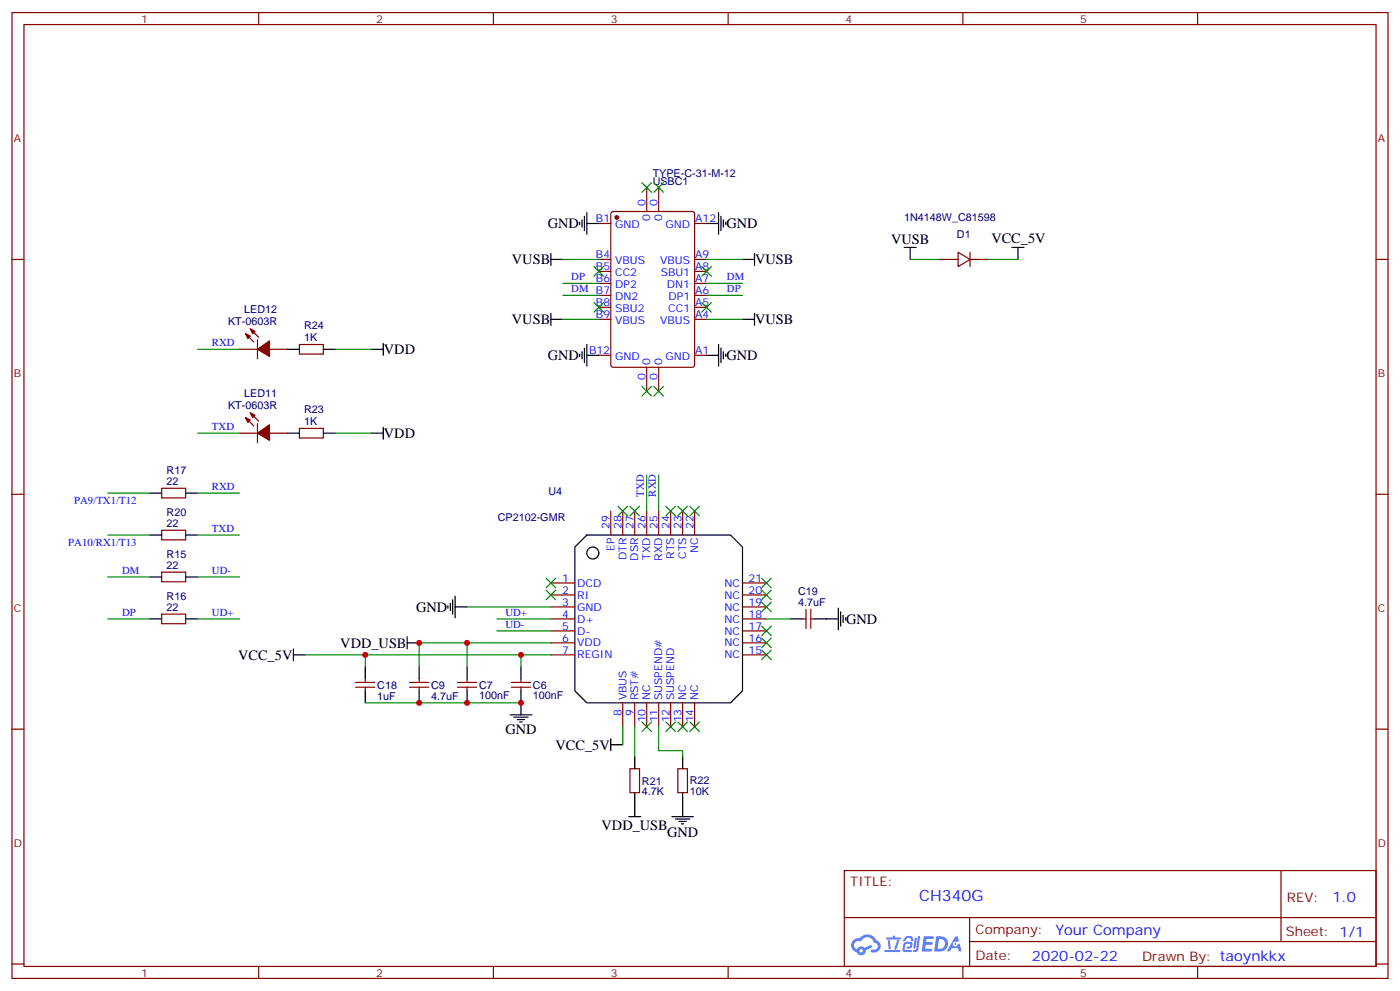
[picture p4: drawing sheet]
<svg xmlns="http://www.w3.org/2000/svg" width="412mm" height="292mm" viewBox="0 0 412 292" stroke-linecap="round" stroke-linejoin="round" font-family="sans-serif">
<g fill="none" stroke="#870000" stroke-width=".35">
<path d="M3.5 3.7h405.4v284.3h-405.4zM7.1 7.2h398.2v277.3h-398.2zM76.2 3.7v3.5M145.3 3.7v3.5M214.5 3.7v3.5M283.6 3.7v3.5M352.8 3.7v3.5M3.5 76.4h3.6M405.3 76.4h3.6M3.5 145.5h3.6M405.3 145.5h3.6M3.5 214.7h3.6"/>
<path d="M405.3 214.7h3.6M248.7 256.3h156.6v28.2h-156.6zM377.3 256.3v20.9M248.7 270.1h156.5M285.6 277.2h119.6M285.6 270.1v14.2M3.5 283.8h3.6M76.2 284.5v3.5M145.3 284.5v3.5M214.5 284.5v3.5M283.6 284.5v3.5M352.8 284.5v3.5"/>
<path d="M405.3 283.8h3.6"/>
</g>
<g fill="#5487ff">
<path d="M272.1 275.6h2.6l.3 .2-.1 .6h-2l-.1 1h1.6l.4 .4-.4 .3h-1.7l-.2 1.2 1.8 .1 .3 .3-.2 .4h-2.9z"/>
<path d="M281.4 275.7h.7l.4 1.3-.7 .3a.74 .74 0 0 0-1.1 .3 .74 .74 0 0 0 .5 1.1 .74 .74 0 0 0 .9-.7l.5-.3 .7 2.4h-.9l-.2-1h-1.9l-.5 1h-.9z"/>
<path d="M269.5 276.1h.6l-.4 2.9a.31 .31 0 0 1-.3 .3 .31 .31 0 0 1-.3-.3z"/>
<path d="M270.4 275.6h.6l-.5 4a.89 .89 0 0 1-.7 .7 .89 .89 0 0 1-.9-.3l1-.5z"/>
<path d="M266.8 275.8l.6-.2 1.2 .1 .5 1.3-.6 .1-.4-.9-1 .1a.95 .95 0 0 1-1 .8l-.1-.2z"/>
<path d="M266.4 277.5l1.8-.2a1.04 1.04 0 0 1 .6 1.1 1.04 1.04 0 0 1-.8 .9h-.7a.29 .29 0 0 1-.3-.4 .29 .29 0 0 1 .3-.2h.7l.2-.8h-1.4l-.4 1.7 1.9 .1a.29 .29 0 0 1 .3 .3 .29 .29 0 0 1-.3 .3h-2l-.4-.3 .2-2.1z"/>
<path d="M260.5 279.7h4.4a.3 .3 0 0 1 .3 .3 .3 .3 0 0 1-.3 .3h-4.3z"/>
<path d="M264.3 276.8h.6l-.5 1.6a1.02 1.02 0 0 1-.7 1.2l-.2-.3z"/>
<path d="M261.5 276.8h.6l.3 2.4-.3 .3-.3-.2z"/>
<path d="M261.1 276h1.9l.2-.5h.5l-.1 .5h1.5a.29 .29 0 0 1 .3 .3 .29 .29 0 0 1-.3 .3h-3.9z"/>
<path d="M275.8 275.6l-.6 4.5h1.4a2.27 2.27 0 0 0 2.7-2.3 2.27 2.27 0 0 0-2.7-2.2zM276.6 276.4a1.5 1.5 0 0 1 1.8 1.6 1.5 1.5 0 0 1-1.9 1.3h-.3z"/>
<path d="M251.4 276.8a2.09 2.09 0 0 0 1 3.5 1.37 1.37 0 0 0 1.5 .9 1.37 1.37 0 0 0 1.1-1.4l2-1-.5-.7-1.8 1a1.4 1.4 0 0 0-2.3 .4 1.32 1.32 0 0 1-.6-1.9 1.32 1.32 0 0 1 1.9-.4 2.02 2.02 0 0 1 2-1.3 2.02 2.02 0 0 1 1.8 1.6 1.09 1.09 0 0 1 1.1 1.4 1.09 1.09 0 0 1-1.6 .7 .41 .41 0 0 0-.5 .3 .41 .41 0 0 0 .4 .5 1.89 1.89 0 0 0 2.4-1.2 1.89 1.89 0 0 0-1.2-2.4 2.98 2.98 0 0 0-5-.6l-1 .1zM253.2 279.9a.52 .52 0 0 1 1 0 .52 .52 0 0 1-1 0z"/>
<circle cx="281.4" cy="277.9" r=".28"/>
</g>
<g fill="none" stroke="#870000" stroke-width=".35">
<path d="M190.5 55.2v7.1M194 55.2v7.1M176.4 65.8h3.5M176.4 76.4h3.5M176.4 79.9h3.5M180.2 62.5l.4-.2h23.3l.7 .4v44.7l-.5 .7h-23.5l-.6-.4-.1-44.7zM204.6 65.8h3.5M204.6 76.4h3.5M204.6 79.9h3.5M276.9 76.4h5.3M282.2 74.3l3.6 2.1-3.6 2.1zM285.8 76.4h5.2"/>
<path d="M285.8 74.3v4.2M72.3 98.2l2.5 2.5M73.7 96.8l2.5 2.5M176.4 83.4h3.5M176.4 87h3.5M176.4 90.5h3.5M176.4 94h3.5M204.6 83.4h3.5M204.6 87h3.5M204.6 90.5h3.5M204.6 94h3.5M70.6 102.8h5.2"/>
<path d="M75.8 100v5.7M79.4 102.8h5.3M88.2 101.4h7v2.8h-7zM176.4 104.6h3.5M190.5 108.1v7.1M194 108.1v7.1M204.6 104.6h3.5M70.6 127.5h5.2M72.3 122.9l2.5 2.5M73.7 121.5l2.5 2.5M75.8 124.7v5.7M79.4 127.5h5.3"/>
<path d="M88.2 126.1h7v2.8h-7zM47.6 143.8h7.1v2.8h-7.1zM47.6 156.1h7.1v2.8h-7.1zM179.9 150.5v7M183.4 150.5v7M187 150.5v7M190.5 150.5v7M194 150.5v7M197.6 150.5v7M201.1 150.5v7M204.6 150.5v7M47.6 168.5h7.1v2.8h-7.1z"/>
<path d="M162.3 171.6h7M162.3 175.2h7M162.3 178.7h7M218.7 171.6h7.1M218.7 175.2h7.1M218.7 178.7h7.1M237.4 179.4v5.6M238.8 179.4v5.6M47.6 180.8h7.1v2.8h-7.1zM107.6 199.8v1.1M123.5 199.8v1.1M137.6 199.8v1.1"/>
<path d="M153.5 199.8v1.1M162.3 182.2h7M162.3 185.7h7M162.3 189.3h7M162.3 192.8h7M218.7 182.2h7.1M218.7 185.7h7.1M218.7 189.3h7.1M218.7 192.8h7.1M236.4 182.2h1M238.8 182.2h1.1M104.8 202.3h5.6"/>
<path d="M104.8 200.9h5.6M107.6 202.3v1.1M120.6 202.3h5.7M120.6 200.9h5.7M123.5 202.3v1.1M134.8 202.3h5.6M134.8 200.9h5.6M137.6 202.3v1.1M150.6 202.3h5.7M150.6 200.9h5.7M153.5 202.3v1.1M183.4 206.9v7.1"/>
<path d="M187 206.9v7.1M190.5 206.9v7.1M194 206.9v7.1M197.6 206.9v7.1M201.1 206.9v7.1M204.6 206.9v7.1M185.6 226.3h2.8v7.1h-2.8zM199.7 226.3h2.8v7.1h-2.8z"/>
</g>
<g fill="#870000" stroke="#870000" stroke-width=".35">
<path d="M72.3 122.9l1.4 .7-.7 .8z"/>
<path d="M73.7 121.5l1.4 .7-.7 .7z"/>
<path d="M75.8 127.5l3.6-2.4v4.5z"/>
<path d="M72.3 98.2l1.4 .8-.7 .7z"/>
<path d="M73.7 96.8l1.4 .7-.7 .7z"/>
<path d="M75.8 102.8l3.6-2.4v4.6z"/>
<circle cx="181.7" cy="64" r=".53"/>
</g>
<g fill="none" stroke="#000" stroke-width=".35">
<path d="M162.3 76.4h3.5M162.3 74.6v3.5M170.7 65.4v.7M171.4 64.7v2.2M172.2 63.7v4.2M172.9 65.8h3.5M172.9 62.6v6.4M208.1 65.8h3.6M211.7 62.6v6.4M212.4 63.7v4.2M213.1 64.7v2.2M213.8 65.4v.7"/>
<path d="M218.7 76.4h3.5M222.2 74.6v3.5M266.3 72.8h3.6M268.1 72.8v3.6M298.1 72.8h3.5M299.9 72.8v3.6M162.3 94h3.5M162.3 92.3v3.5M218.7 94h3.5M222.2 92.3v3.5M84.7 102.8h3.5M95.2 102.8h3.6"/>
<path d="M109.4 102.8h3.5M112.9 101.1v3.5M170.7 104.2v.8M171.4 103.5v2.2M172.2 102.5v4.2M172.9 104.6h3.5M172.9 101.4v6.4M208.1 104.6h3.6M211.7 101.4v6.4M212.4 102.5v4.2M213.1 103.5v2.2M213.8 104.2v.8"/>
<path d="M84.7 127.5h3.5M95.2 127.5h3.6M109.4 127.5h3.5M112.9 125.8v3.5M44.1 145.2h3.5M44.1 157.5h3.5M54.7 145.2h3.5M54.7 157.5h3.5M172.9 157.5h42.3l3.5 3.5v42.4l-3.5 3.5h-42.3l-3.6-3.5v-42.4zM44.1 169.9h3.5M54.7 169.9h3.5M131.9 178.3v.7"/>
<path d="M132.6 177.6v2.1M133.3 176.6v4.2M134.1 178.7h3.5M134.1 175.5v6.4M246.9 179v6.4M44.1 182.2h3.5M54.7 182.2h3.5M86.4 192.8h3.6M86.4 191v3.6M107.6 196.3v3.5M119.9 189.3h3.6M119.9 187.5v3.5"/>
<path d="M123.5 196.3v3.5M137.6 196.3v3.5M153.5 196.3v3.5M232.8 182.2h3.6M239.9 182.2h7M247.6 180.1v4.2M248.4 181.2v2.1M249.1 181.9v.7M107.6 203.4v3.5M123.5 203.4v3.5M137.6 203.4v3.5M150.3 210.4h6.3"/>
<path d="M151.3 211.1h4.3M152.4 211.8h2.1M153.1 212.5h.7M153.5 203.4v7M179.9 219.3h3.5M179.9 217.5v3.5M187 222.8v3.5M187 233.4v7M201.1 222.8v3.5M201.1 233.4v7M185.2 240.4h3.5M197.9 240.4h6.4"/>
<path d="M199 241.1h4.2M200 241.8h2.1M200.7 242.5h.7"/>
<circle cx="174.6" cy="162.8" r="1.76"/>
</g>
<g fill="none" stroke="#008700" stroke-width=".35">
<path d="M165.8 76.4h10.6M208.1 76.4h10.6M268.1 76.4h8.8M291 76.4h8.9M165.8 83.4h10.6M165.8 87h10.6M165.8 94h10.6M208.1 83.4h10.6M208.1 87h10.6M208.1 94h10.6M58.2 102.8h12.4M98.8 102.8h10.6"/>
<path d="M58.2 127.5h12.4M98.8 127.5h10.6M190.5 139.9v10.6M194 139.9v10.6M31.7 145.2h12.4M31.7 157.5h12.4M58.2 145.2h12.4M58.2 157.5h12.4M31.7 169.9h12.4M58.2 169.9h12.4M137.6 178.7h24.7M31.7 182.2h12.4"/>
<path d="M58.2 182.2h12.4M90 192.8h72.3M107.6 192.8v3.5M137.6 189.3h-14.1v7M146.4 182.2h15.9M146.4 185.7h15.9M153.5 192.8v3.5M162.3 189.3h-24.7v7M225.8 182.2h7M107.6 206.9h45.9M183.4 214v5.3M187 214v8.8"/>
<path d="M194 214v7h7.1v1.8"/>
</g>
<g fill="#c00">
<circle cx="137.6" cy="206.9" r=".88"/>
<circle cx="123.5" cy="206.9" r=".88"/>
<circle cx="153.5" cy="192.8" r=".88"/>
<circle cx="137.6" cy="189.3" r=".88"/>
<circle cx="107.6" cy="192.8" r=".88"/>
<circle cx="153.5" cy="206.9" r=".88"/>
<circle cx="123.5" cy="189.3" r=".88"/>
</g>
<g fill="#c00" stroke="#008700" stroke-width=".35">
<path d="M189.1 53.8l2.8 2.8zM191.9 53.8l-2.8 2.8z"/>
<path d="M192.6 53.8l2.8 2.8zM195.4 53.8l-2.8 2.8z"/>
<path d="M175 78.5l2.8 2.8zM177.8 78.5l-2.8 2.8z"/>
<path d="M175 89.1l2.8 2.8zM177.8 89.1l-2.8 2.8z"/>
<path d="M206.7 78.5l2.8 2.8zM209.5 78.5l-2.8 2.8z"/>
<path d="M206.7 89.1l2.8 2.8zM209.5 89.1l-2.8 2.8z"/>
<path d="M189.1 113.8l2.8 2.8zM191.9 113.8l-2.8 2.8z"/>
<path d="M192.6 113.8l2.8 2.8zM195.4 113.8l-2.8 2.8z"/>
<path d="M224.4 170.2l2.8 2.8zM227.2 170.2l-2.8 2.8z"/>
<path d="M224.4 173.7l2.8 2.9zM227.2 173.7l-2.8 2.9z"/>
<path d="M224.4 177.3l2.8 2.8zM227.2 177.3l-2.8 2.8z"/>
<path d="M224.4 184.3l2.8 2.8zM227.2 184.3l-2.8 2.8z"/>
<path d="M224.4 187.9l2.8 2.8zM227.2 187.9l-2.8 2.8z"/>
<path d="M224.4 191.4l2.8 2.8zM227.2 191.4l-2.8 2.8z"/>
<path d="M189.1 212.5l2.8 2.9zM191.9 212.5l-2.8 2.9z"/>
<path d="M196.1 212.5l2.9 2.9zM199 212.5l-2.9 2.9z"/>
<path d="M199.7 212.5l2.8 2.9zM202.5 212.5l-2.8 2.9z"/>
<path d="M203.2 212.5l2.8 2.9zM206 212.5l-2.8 2.9z"/>
<path d="M160.9 170.2l2.8 2.8zM163.7 170.2l-2.8 2.8z"/>
<path d="M160.9 173.7l2.8 2.9zM163.7 173.7l-2.8 2.9z"/>
<path d="M203.2 149l2.8 2.9zM206 149l-2.8 2.9z"/>
<path d="M199.7 149l2.8 2.9zM202.5 149l-2.8 2.9z"/>
<path d="M196.1 149l2.9 2.9zM199 149l-2.9 2.9z"/>
<path d="M185.6 149l2.8 2.9zM188.4 149l-2.8 2.9z"/>
<path d="M182 149l2.9 2.9zM184.9 149l-2.9 2.9z"/>
</g>
<text font-size="4.6" fill="#00f" x="270.8" y="265.3">CH340G</text>
<g font-size="4.2">
<text x="161.4" y="67.2">GND</text>
<text x="214" y="67.2">GND</text>
<text x="262.5" y="71.8">VUSB</text>
<text x="292" y="71.6">VCC_5V</text>
<text x="150.8" y="77.8">VUSB</text>
<text x="222.4" y="77.8">VUSB</text>
<text x="150.8" y="95.5">VUSB</text>
<text x="222.4" y="95.5">VUSB</text>
<text x="113.1" y="104.3">VDD</text>
<text x="161.4" y="106">GND</text>
<text x="214" y="106">GND</text>
<text x="113.1" y="129">VDD</text>
<text x="122.6" y="180.1">GND</text>
<text x="249.2" y="183.6">GND</text>
<text x="100.2" y="190.7">VDD_USB</text>
<text x="70.1" y="194.2">VCC_5V</text>
<text x="148.9" y="216.1">GND</text>
<text x="163.6" y="220.7">VCC_5V</text>
<text x="177.2" y="244.4">VDD_USB</text>
<text x="196.5" y="246.5">GND</text>
</g>
<g font-size="4.2" fill="#00f">
<text x="392.5" y="265.6">1.0</text>
<text x="310.9" y="275.1">Your Company</text>
<text x="304" y="282.9">2020-02-22</text>
</g>
<g font-size="3.9" fill="#800">
<text x="250.5" y="260.9">TITLE:</text>
<text x="379.1" y="265.6">REV:</text>
<text x="287.4" y="275.1">Company:</text>
<text x="378.7" y="275.7">Sheet: 1/1</text>
<text x="287.4" y="282.8">Date:</text>
<text x="336.4" y="282.8">Drawn By: taoynkkx</text>
</g>
<g font-size="3.2" fill="#800">
<text x="41.6" y="6.7">1</text>
<text x="110.8" y="6.7">2</text>
<text x="179.9" y="6.7">3</text>
<text x="249.1" y="6.7">4</text>
<text x="318.2" y="6.7">5</text>
<text x="4.1" y="41.8">A</text>
<text x="405.9" y="41.8">A</text>
<text x="4.1" y="110.9">B</text>
<text x="405.9" y="110.9">B</text>
<text x="4.1" y="180.1">C</text>
<text x="405.9" y="180.1">C</text>
<text x="4.1" y="249.2">D</text>
<text x="405.9" y="249.2">D</text>
<text x="41.6" y="287.5">1</text>
<text x="110.8" y="287.5">2</text>
<text x="179.9" y="287.5">3</text>
<text x="249.1" y="287.5">4</text>
<text x="318.2" y="287.5">5</text>
</g>
<g font-size="3.2" fill="#000080">
<text x="192.3" y="52">TYPE-C-31-M-12</text>
<text x="192.3" y="54.5">USBC1</text>
<text x="266.3" y="65.2">1N4148W_C81598</text>
<text x="281.9" y="70.1">D1</text>
<text x="67.2" y="95.8">KT-0603R</text>
<text x="72" y="92.3">LED12</text>
<text x="89.6" y="100.4">1K</text>
<text x="89.6" y="96.8">R24</text>
<text x="72" y="116.9">LED11</text>
<text x="67.2" y="120.5">KT-0603R</text>
<text x="89.6" y="125.1">1K</text>
<text x="89.6" y="121.5">R23</text>
<text x="49.1" y="142.7">22</text>
<text x="49.1" y="139.6">R17</text>
<text x="161.6" y="145.8">U4</text>
<text x="49.1" y="155">22</text>
<text x="49.1" y="151.9">R20</text>
<text x="146.6" y="153.3">CP2102-GMR</text>
<text x="49.1" y="167.4">22</text>
<text x="49.1" y="164.3">R15</text>
<text x="49.1" y="179.7">22</text>
<text x="49.1" y="176.6">R16</text>
<text x="235.1" y="178.3">4.7uF</text>
<text x="235.1" y="175.2">C19</text>
<text x="111.1" y="202.8">C18</text>
<text x="127" y="202.8">C9</text>
<text x="141.1" y="202.8">C7</text>
<text x="157" y="202.8">C6</text>
<text x="111.1" y="205.9">1uF</text>
<text x="127" y="205.9">4.7uF</text>
<text x="141.1" y="205.9">100nF</text>
<text x="157" y="205.9">100nF</text>
<text x="189.1" y="231">R21</text>
<text x="203.2" y="230.9">R22</text>
<text x="189.1" y="234.1">4.7K</text>
<text x="203.2" y="234.2">10K</text>
</g>
<g font-size="3.2" fill="#00f">
<text x="175.5" y="65.4">B1</text>
<text x="190.1" y="60.5" transform="rotate(-90 190.1 60.5)">0</text>
<text x="191.6" y="65" transform="rotate(-90 191.6 65)">0</text>
<text x="193.7" y="60.5" transform="rotate(-90 193.7 60.5)">0</text>
<text x="195.1" y="65" transform="rotate(-90 195.1 65)">0</text>
<text x="204.8" y="65.4">A12</text>
<text x="181.2" y="67.2">GND</text>
<text x="196" y="67.2">GND</text>
<text x="175.5" y="76">B4</text>
<text x="181.2" y="77.8">VBUS</text>
<text x="194.5" y="77.8">VBUS</text>
<text x="204.8" y="76">A9</text>
<text x="168.3" y="82.6">DP</text>
<text x="175.5" y="79.6">B5</text>
<text x="175.5" y="83.1">B6</text>
<text x="181.2" y="81.3">CC2</text>
<text x="194.6" y="81.3">SBU1</text>
<text x="204.8" y="83.1">A7</text>
<text x="204.8" y="79.6">A8</text>
<text x="214.1" y="82.6">DM</text>
<text x="168.3" y="86.1">DM B7</text>
<text x="181.2" y="84.8">DP2</text>
<text x="181.2" y="88.4">DN2</text>
<text x="196.5" y="84.8">DN1</text>
<text x="196.9" y="88.4">DP1</text>
<text x="204.8" y="86.6">A6</text>
<text x="214.1" y="86.1">DP</text>
<text x="175.5" y="90.1">B8</text>
<text x="175.5" y="93.7">B9</text>
<text x="181.2" y="91.9">SBU2</text>
<text x="181.2" y="95.4">VBUS</text>
<text x="194.5" y="95.4">VBUS</text>
<text x="196.9" y="91.9">CC1</text>
<text x="204.8" y="93.7">A4</text>
<text x="204.8" y="90.1">A5</text>
<text x="62.4" y="102">RXD</text>
<text x="173.5" y="104.2">B12</text>
<text x="181.2" y="106">GND</text>
<text x="191.6" y="107.4" transform="rotate(-90 191.6 107.4)">0</text>
<text x="195.1" y="107.4" transform="rotate(-90 195.1 107.4)">0</text>
<text x="196" y="106">GND</text>
<text x="204.8" y="104.2">A1</text>
<text x="190.1" y="111.9" transform="rotate(-90 190.1 111.9)">0</text>
<text x="193.7" y="111.9" transform="rotate(-90 193.7 111.9)">0</text>
<text x="62.4" y="126.6">TXD</text>
<text x="21.9" y="148.3">PA9/TX1/T12</text>
<text x="62.4" y="144.3">RXD</text>
<text x="189.6" y="146.2" transform="rotate(-90 189.6 146.2)">TXD</text>
<text x="193.1" y="146.2" transform="rotate(-90 193.1 146.2)">RXD</text>
<text x="179.6" y="155.8" transform="rotate(-90 179.6 155.8)">29</text>
<text x="183.1" y="155.8" transform="rotate(-90 183.1 155.8)">28</text>
<text x="186.6" y="155.8" transform="rotate(-90 186.6 155.8)">27</text>
<text x="190.1" y="155.8" transform="rotate(-90 190.1 155.8)">26</text>
<text x="193.7" y="155.8" transform="rotate(-90 193.7 155.8)">25</text>
<text x="197.2" y="155.8" transform="rotate(-90 197.2 155.8)">24</text>
<text x="200.7" y="155.8" transform="rotate(-90 200.7 155.8)">23</text>
<text x="204.3" y="155.8" transform="rotate(-90 204.3 155.8)">22</text>
<text x="20.1" y="160.6">PA10/RX1/T13</text>
<text x="62.4" y="156.6">TXD</text>
<text x="181" y="162.1" transform="rotate(-90 181 162.1)">EP</text>
<text x="184.5" y="164.8" transform="rotate(-90 184.5 164.8)">DTR</text>
<text x="188" y="165" transform="rotate(-90 188 165)">DSR</text>
<text x="191.6" y="164.8" transform="rotate(-90 191.6 164.8)">TXD</text>
<text x="195.1" y="165" transform="rotate(-90 195.1 165)">RXD</text>
<text x="198.6" y="164.6" transform="rotate(-90 198.6 164.6)">RTS</text>
<text x="202.1" y="164.6" transform="rotate(-90 202.1 164.6)">CTS</text>
<text x="205.7" y="162.8" transform="rotate(-90 205.7 162.8)">NC</text>
<text x="36" y="169">DM</text>
<text x="62.4" y="169">UD-</text>
<text x="165.6" y="171.3">1</text>
<text x="170" y="172.7">DCD</text>
<text x="213.4" y="172.7">NC</text>
<text x="220.5" y="171.3">21</text>
<text x="165.6" y="174.8">2</text>
<text x="165.6" y="178.3">3</text>
<text x="170" y="176.2">RI</text>
<text x="170" y="179.7">GND</text>
<text x="213.4" y="179.7">NC</text>
<text x="213.4" y="176.2">NC</text>
<text x="220.5" y="178.3">19</text>
<text x="220.5" y="174.8">20</text>
<text x="36" y="181.3">DP</text>
<text x="62.4" y="181.3">UD+</text>
<text x="148.9" y="181.3">UD+</text>
<text x="148.9" y="184.9">UD-</text>
<text x="165.6" y="181.9">4</text>
<text x="165.6" y="185.4">5</text>
<text x="170" y="183.3">D+</text>
<text x="213.4" y="183.3">NC</text>
<text x="220.5" y="185.4">17</text>
<text x="220.5" y="181.9">18</text>
<text x="165.6" y="188.9">6</text>
<text x="170" y="186.8">D-</text>
<text x="170" y="190.3">VDD</text>
<text x="213.4" y="190.3">NC</text>
<text x="213.4" y="186.8">NC</text>
<text x="220.5" y="188.9">16</text>
<text x="165.6" y="192.4">7</text>
<text x="170" y="193.9">REGIN</text>
<text x="213.4" y="193.9">NC</text>
<text x="220.5" y="192.4">15</text>
<text x="184.5" y="206.2" transform="rotate(-90 184.5 206.2)">VBUS</text>
<text x="188" y="206.2" transform="rotate(-90 188 206.2)">RST#</text>
<text x="191.6" y="206.2" transform="rotate(-90 191.6 206.2)">NC</text>
<text x="195.1" y="206.2" transform="rotate(-90 195.1 206.2)">SUSPEND#</text>
<text x="198.6" y="206.2" transform="rotate(-90 198.6 206.2)">SUSPEND</text>
<text x="202.1" y="206.2" transform="rotate(-90 202.1 206.2)">NC</text>
<text x="205.7" y="206.2" transform="rotate(-90 205.7 206.2)">NC</text>
<text x="183.1" y="210.7" transform="rotate(-90 183.1 210.7)">8</text>
<text x="186.6" y="210.7" transform="rotate(-90 186.6 210.7)">9</text>
<text x="190.1" y="212.7" transform="rotate(-90 190.1 212.7)">10</text>
<text x="193.7" y="212.7" transform="rotate(-90 193.7 212.7)">11</text>
<text x="197.2" y="212.7" transform="rotate(-90 197.2 212.7)">12</text>
<text x="200.7" y="212.7" transform="rotate(-90 200.7 212.7)">13</text>
<text x="204.3" y="212.7" transform="rotate(-90 204.3 212.7)">14</text>
</g>
</svg>
